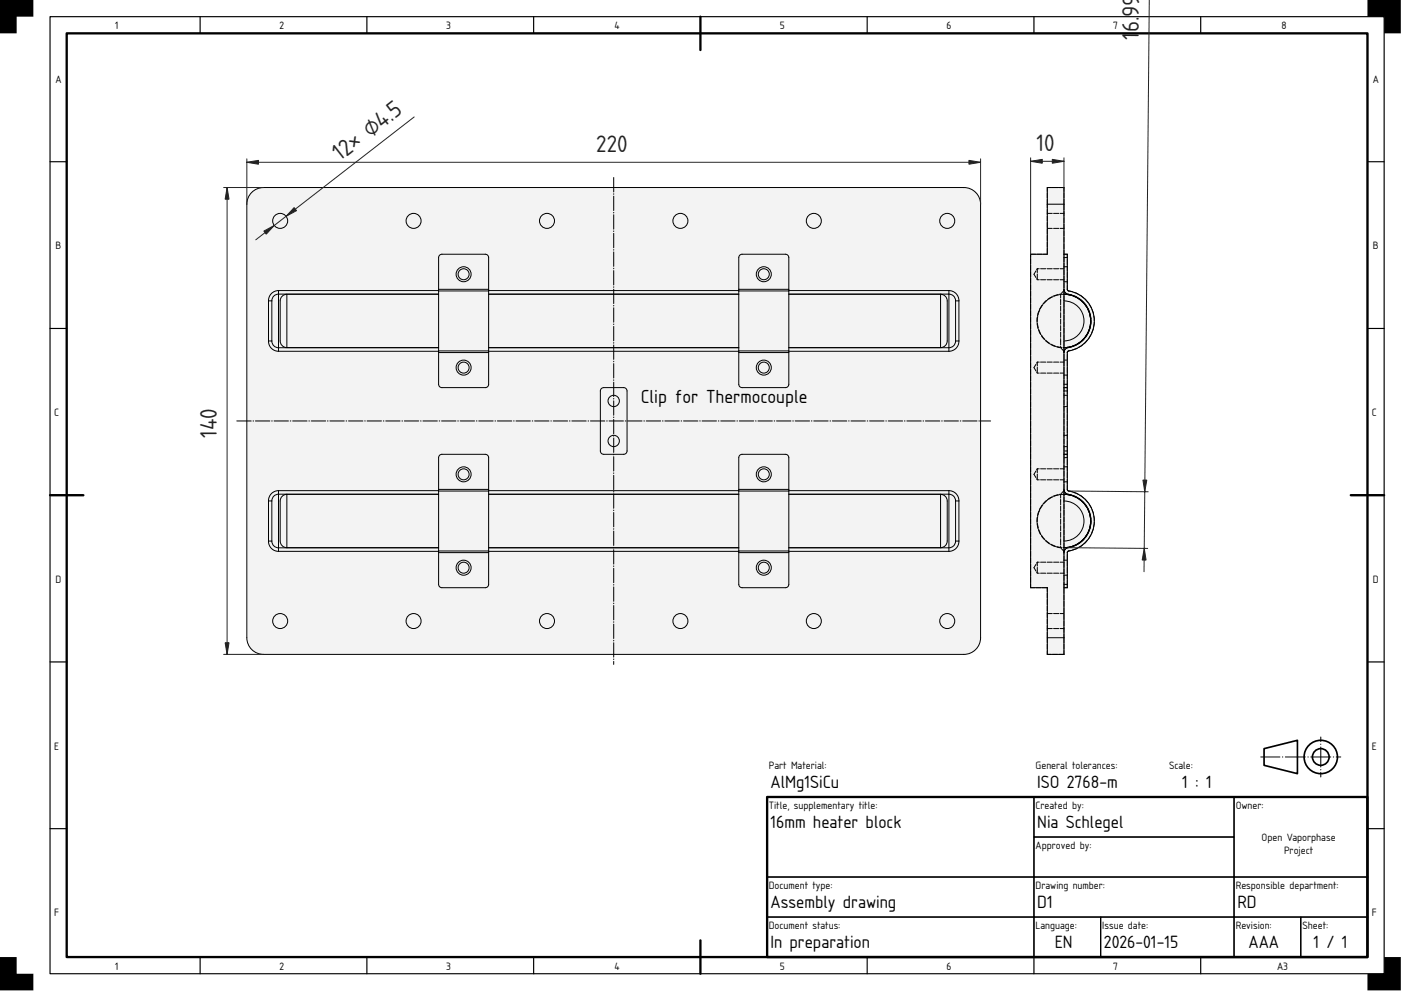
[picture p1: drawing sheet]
<svg xmlns="http://www.w3.org/2000/svg" width="420mm" height="297mm" viewBox="0 0 420 297" stroke-linecap="round" stroke-linejoin="round" font-family="sans-serif">
<path d="M20 10h389.8v276.9h-389.8zM209.9 5v10M15 148.4h10M404.8 148.4h10M229.9 238.9h179.9v48h-179.9zM209.9 281.9v10" fill="none" stroke="#000" stroke-width=".7"/>
<g fill="none" stroke="#000" stroke-width=".35">
<path d="M15 5h399.8v286.9h-399.8zM60 5v5M109.9 5v5M159.9 5v5M259.9 5v5M309.9 5v5M359.8 5v5M15 48.5h5M409.8 48.5h5M15 98.5h5M409.8 98.5h5M15 198.4h5"/>
<path d="M409.8 198.4h5M229.9 238.9h80v24h-80zM309.9 238.9h59.9v12h-59.9zM369.8 238.9h40v24h-40zM15 248.4h5M309.9 250.9h59.9v12h-59.9zM409.8 248.4h5M229.9 262.9h80v12h-80zM229.9 274.9h80v12h-80zM309.9 262.9h59.9v12h-59.9zM309.9 274.9h19.9v12h-19.9zM329.8 274.9h40v12h-40z"/>
<path d="M369.8 274.9h20v12h-20zM369.8 262.9h40v12h-40zM389.8 274.9h20v12h-20zM60 286.9v5M109.9 286.9v5M159.9 286.9v5M259.9 286.9v5M309.9 286.9v5M359.8 286.9v5"/>
</g>
<path d="M0 0h10v5h-5v5h-5zM409.8 0h10v10h-5v-5h-5zM0 286.9h5v5h5v5h-10zM414.8 286.9h5v10h-10v-5h5z" fill="#000"/>
<g fill="none" stroke="#000" stroke-width=".5">
<path d="M378.8 224.4l10-2.5v10l-10-2.5z"/>
<circle cx="395.8" cy="226.9" r="5"/>
<circle cx="395.8" cy="226.9" r="2.5"/>
</g>
<path d="M377.8 226.9h24" fill="none" stroke="#000" stroke-width=".3" stroke-dasharray="6 .7 .1 .7" stroke-dashoffset=".2"/>
<path d="M395.8 232.9v-12" fill="none" stroke="#000" stroke-width=".3" stroke-dasharray="6 .7 .1 .7" stroke-dashoffset="4.6"/>
<path d="M59 126.2h.1" fill="none" stroke="#000" stroke-width=".3"/>
<g fill="#f1f3f5">
<path d="M75.7 57.4a5 5 0 0 1 3.3-1.2h209.9a5 5 0 0 1 5 5v129.9a5 5 0 0 1-5 5h-209.9a5 5 0 0 1-5-5v-129.9a5 5 0 0 1 1.7-3.8z" fill-rule="evenodd"/>
<path d="M81.3 147.9l.8-.5 1.4-.3h47.9v-9.9a1 1 0 0 1 1-1h13a1 1 0 0 1 1 1v9.9h75v-9.9a1 1 0 0 1 1-1h13a1 1 0 0 1 1 1v9.9h48a3 3 0 0 1 3 3.1v12a3 3 0 0 1-3 3.1h-48v9.9a1 1 0 0 1-1 1h-13a1 1 0 0 1-1-1v-9.9h-75v9.9a1 1 0 0 1-1 1h-13a1 1 0 0 1-1-1v-9.9h-47.9a3 3 0 0 1-3-3.1v-12.1l.3-1.4z" fill-rule="evenodd"/>
<path d="M81.3 88l.8-.6 1.4-.3h47.9v-9.9a1 1 0 0 1 1-1h13a1 1 0 0 1 1 1v9.9h75v-9.9a1 1 0 0 1 1-1h13a1 1 0 0 1 1 1v9.9h48a3 3 0 0 1 3 3.1v12a3 3 0 0 1-3 3.1h-48v9.9a1 1 0 0 1-1 1h-13a1 1 0 0 1-1-1v-9.9h-75v9.9a1 1 0 0 1-1 1h-13a1 1 0 0 1-1-1v-9.9h-47.9a3 3 0 0 1-3-3.1v-12.1l.3-1.4z" fill-rule="evenodd"/>
<path d="M146.4 88.2h75v16h-75z" fill-rule="evenodd"/>
<path d="M146.4 148.2h75v16h-75z" fill-rule="evenodd"/>
<path d="M86 148.2h45.4v16h-45.4z" fill-rule="evenodd"/>
<path d="M86 88.2h45.4v16h-45.4z" fill-rule="evenodd"/>
<path d="M236.4 148.2h45.5v16h-45.5z" fill-rule="evenodd"/>
<path d="M236.4 88.2h45.5v16h-45.5z" fill-rule="evenodd"/>
<path d="M221.4 87.2h15v18h-15z" fill-rule="evenodd"/>
<path d="M221.4 147.2h15v17.9h-15z" fill-rule="evenodd"/>
<path d="M131.4 87.2h15v18h-15z" fill-rule="evenodd"/>
<path d="M131.4 147.2h15v17.9h-15z" fill-rule="evenodd"/>
<path d="M180.2 116.5l.7-.3h6a1 1 0 0 1 1 1v18a1 1 0 0 1-1 1h-6a1 1 0 0 1-1-1v-18z" fill-rule="evenodd"/>
<path d="M131.4 165.6h15v9.6a1 1 0 0 1-1 1h-13a1 1 0 0 1-1-1z" fill-rule="evenodd"/>
<path d="M131.7 136.5l.7-.3h13a1 1 0 0 1 1 1v9.5h-15v-9.5z" fill-rule="evenodd"/>
<path d="M221.7 136.5l.7-.3h13a1 1 0 0 1 1 1v9.5h-15v-9.5z" fill-rule="evenodd"/>
<path d="M131.4 105.7h15v9.5a1 1 0 0 1-1 1h-13a1 1 0 0 1-1-1z" fill-rule="evenodd"/>
<path d="M221.4 105.7h15v9.5a1 1 0 0 1-1 1h-13a1 1 0 0 1-1-1z" fill-rule="evenodd"/>
<path d="M221.7 76.5l.7-.3h13a1 1 0 0 1 1 1v9.5h-15v-9.5z" fill-rule="evenodd"/>
<path d="M221.4 165.6h15v9.6a1 1 0 0 1-1 1h-13a1 1 0 0 1-1-1z" fill-rule="evenodd"/>
<path d="M131.7 76.5l.7-.3h13a1 1 0 0 1 1 1v9.5h-15v-9.5z" fill-rule="evenodd"/>
<path d="M146.4 104.2h75v1.1h-75z" fill-rule="evenodd"/>
<path d="M146.4 87.1h75v1.1h-75z" fill-rule="evenodd"/>
<path d="M146.4 147.1h75v1h-75z" fill-rule="evenodd"/>
<path d="M146.4 164.2h75v1.1h-75z" fill-rule="evenodd"/>
<path d="M83.5 147.1h47.9v1h-47.9z" fill-rule="evenodd"/>
<path d="M83.5 164.2h47.9v1.1h-47.9z" fill-rule="evenodd"/>
<path d="M236.4 147.1h48v1h-48z" fill-rule="evenodd"/>
<path d="M83.5 104.2h47.9v1.1h-47.9z" fill-rule="evenodd"/>
<path d="M83.5 87.1h47.9v1.1h-47.9z" fill-rule="evenodd"/>
<path d="M236.4 164.2h48v1.1h-48z" fill-rule="evenodd"/>
<path d="M236.4 87.1h48v1.1h-48z" fill-rule="evenodd"/>
<path d="M236.4 104.2h48v1.1h-48z" fill-rule="evenodd"/>
<path d="M82.1 88.7l1.4-.5v16a2.01 2.01 0 0 1-2-2v-12.1z" fill-rule="evenodd"/>
<path d="M284.4 88.2a2.01 2.01 0 0 1 2 2v12a2.01 2.01 0 0 1-2 2z" fill-rule="evenodd"/>
<path d="M284.4 148.1a2.01 2.01 0 0 1 2 2.1v12a2.01 2.01 0 0 1-2 2z" fill-rule="evenodd"/>
<path d="M82.1 148.7l1.4-.6v16.1a2.01 2.01 0 0 1-2-2v-12.1z" fill-rule="evenodd"/>
<path d="M84.5 148.8l1.5-.6v16a2 2 0 0 1-2-2v-12z" fill-rule="evenodd"/>
<path d="M281.9 148.2a2 2 0 0 1 2 2v12a2 2 0 0 1-2 2z" fill-rule="evenodd"/>
<path d="M281.9 88.2a2 2 0 0 1 2 2v12a2 2 0 0 1-2 2z" fill-rule="evenodd"/>
<path d="M84.5 88.8l1.5-.6v16a2 2 0 0 1-2-2v-12z" fill-rule="evenodd"/>
<path d="M83.5 148.1h47.9l-45.4 .1a2 2 0 0 0-2 2v12a2 2 0 0 0 2 2h45.4h-47.9z" fill-rule="evenodd"/>
<path d="M83.5 88.2h47.9h-45.4a2 2 0 0 0-2 2v12a2 2 0 0 0 2 2h45.4h-47.9z" fill-rule="evenodd"/>
<path d="M236.4 148.1h48v16.1h-48h45.5a2 2 0 0 0 2-2v-12a2 2 0 0 0-2-2z" fill-rule="evenodd"/>
<path d="M236.4 88.2h48v16h-48h45.5a2 2 0 0 0 2-2v-12a2 2 0 0 0-2-2z" fill-rule="evenodd"/>
<path d="M286.4 90.2h1v12h-1z" fill-rule="evenodd"/>
<path d="M80.5 90.2h1v12h-1z" fill-rule="evenodd"/>
<path d="M286.4 150.2h1v12h-1z" fill-rule="evenodd"/>
<path d="M80.5 150.2h1v12h-1z" fill-rule="evenodd"/>
<path d="M131.4 86.7h15v.5h-15z" fill-rule="evenodd"/>
<path d="M131.4 105.2h15v.5h-15z" fill-rule="evenodd"/>
<path d="M221.4 146.7h15v.5h-15z" fill-rule="evenodd"/>
<path d="M221.4 86.7h15v.5h-15z" fill-rule="evenodd"/>
<path d="M131.4 146.7h15v.5h-15z" fill-rule="evenodd"/>
<path d="M131.4 165.1h15v.5h-15z" fill-rule="evenodd"/>
<path d="M221.4 165.1h15v.5h-15z" fill-rule="evenodd"/>
<path d="M221.4 105.2h15v.5h-15z" fill-rule="evenodd"/>
<path d="M81.3 147.9l.8-.5 1.4-.3v1a2.01 2.01 0 0 0-2 2.1h-1l.1-1.1z" fill-rule="evenodd"/>
<path d="M284.4 87.1a3 3 0 0 1 3 3.1h-1a2.01 2.01 0 0 0-2-2z" fill-rule="evenodd"/>
<path d="M80.5 162.2h1a2.01 2.01 0 0 0 2 2v1.1a3 3 0 0 1-3-3.1z" fill-rule="evenodd"/>
<path d="M81.3 88l.8-.6 1.4-.3v1.1a2.01 2.01 0 0 0-2 2h-1l.1-1z" fill-rule="evenodd"/>
<path d="M286.4 162.2h1a3 3 0 0 1-3 3.1v-1.1a2.01 2.01 0 0 0 2-2z" fill-rule="evenodd"/>
<path d="M284.4 147.1a3 3 0 0 1 3 3.1h-1a2.01 2.01 0 0 0-2-2.1z" fill-rule="evenodd"/>
<path d="M286.4 102.2h1a3 3 0 0 1-3 3.1v-1.1a2.01 2.01 0 0 0 2-2z" fill-rule="evenodd"/>
<path d="M80.5 102.2h1a2.01 2.01 0 0 0 2 2v1.1a3 3 0 0 1-3-3.1z" fill-rule="evenodd"/>
<circle cx="84" cy="66.2" r="2.25"/>
<circle cx="84" cy="186.2" r="2.25"/>
<circle cx="138.9" cy="82.2" r="2.25"/>
<circle cx="138.9" cy="170.2" r="2.25"/>
<circle cx="123.9" cy="186.2" r="2.25"/>
<circle cx="243.9" cy="186.2" r="2.25"/>
<circle cx="163.9" cy="186.2" r="2.25"/>
<circle cx="228.9" cy="82.2" r="2.25"/>
<circle cx="243.9" cy="66.2" r="2.25"/>
<circle cx="123.9" cy="66.2" r="2.25"/>
<circle cx="138.9" cy="142.2" r="2.25"/>
<circle cx="203.9" cy="186.2" r="2.25"/>
<circle cx="283.9" cy="186.2" r="2.25"/>
<circle cx="138.9" cy="110.2" r="2.25"/>
<circle cx="203.9" cy="66.2" r="2.25"/>
<circle cx="163.9" cy="66.2" r="2.25"/>
<circle cx="228.9" cy="110.2" r="2.25"/>
<circle cx="283.9" cy="66.2" r="2.25"/>
<circle cx="228.9" cy="142.2" r="2.25"/>
<circle cx="228.9" cy="170.2" r="2.25"/>
<circle cx="183.9" cy="132.2" r="1.7"/>
<circle cx="183.9" cy="120.2" r="1.7"/>
<circle cx="138.9" cy="82.2" r="1.65"/>
<circle cx="138.9" cy="170.2" r="1.65"/>
<circle cx="228.9" cy="82.2" r="1.65"/>
<circle cx="228.9" cy="170.2" r="1.65"/>
<circle cx="138.9" cy="142.2" r="1.65"/>
<circle cx="228.9" cy="142.2" r="1.65"/>
<circle cx="228.9" cy="110.2" r="1.65"/>
<circle cx="138.9" cy="110.2" r="1.65"/>
</g>
<path d="M146.4 88.2h75M146.4 104.2h75M146.4 148.1h75M146.4 164.2h75" fill="none" stroke="#f1f3f5" stroke-width=".3"/>
<g fill="none" stroke="#000" stroke-width=".3">
<path d="M75.1 58a5 5 0 0 1 3.9-1.8h209.9a5 5 0 0 1 5 5v129.9a5 5 0 0 1-5 5h-209.9a5 5 0 0 1-5-5v-129.9a5 5 0 0 1 1.1-3.2zM131.7 76.5l.7-.3h13a1 1 0 0 1 1 1v38a1 1 0 0 1-1 1h-13a1 1 0 0 1-1-1v-38zM221.7 76.5l.7-.3h13a1 1 0 0 1 1 1v38a1 1 0 0 1-1 1h-13a1 1 0 0 1-1-1v-38zM80.5 90.2v12M80.5 90.2h1M81.5 90.2v12M83.5 87.1a3 3 0 0 0-3 3.1M83.5 87.1h47.9M83.5 87.1v18.2M84.5 88.8l1.5-.6v16a2 2 0 0 1-2-2v-12zM131.4 88.2h-47.9a2.01 2.01 0 0 0-2 2M131.4 87.2h15"/>
<path d="M131.4 86.7h15M146.4 88.2h75M146.4 87.1h75M221.4 87.2h15M221.4 86.7h15M236.4 88.2h48a2.01 2.01 0 0 1 2 2M236.4 87.1h48M281.9 88.2a2 2 0 0 1 2 2v12a2 2 0 0 1-2 2zM284.4 87.1a3 3 0 0 1 3 3.1M284.4 87.1v18.2M286.4 90.2v12M286.4 90.2h1"/>
<path d="M287.4 90.2v12M80.5 102.2a3 3 0 0 0 3 3.1M80.5 102.2h1M81.5 102.2a2.01 2.01 0 0 0 2 2h47.9M83.5 105.3h47.9M131.4 105.7h15M131.4 105.2h15M146.4 105.3h75M146.4 104.2h75M180.2 116.5l.7-.3h6a1 1 0 0 1 1 1v18a1 1 0 0 1-1 1h-6a1 1 0 0 1-1-1v-18zM221.4 105.7h15M221.4 105.2h15"/>
<path d="M236.4 105.3h48M286.4 102.2a2.01 2.01 0 0 1-2 2h-48M286.4 102.2h1M287.4 102.2a3 3 0 0 1-3 3.1M131.7 136.5l.7-.3h13a1 1 0 0 1 1 1v38a1 1 0 0 1-1 1h-13a1 1 0 0 1-1-1v-38zM221.7 136.5l.7-.3h13a1 1 0 0 1 1 1v38a1 1 0 0 1-1 1h-13a1 1 0 0 1-1-1v-38zM80.5 150.2v12M80.5 150.2h1M81.5 150.2v12M83.5 147.1a3 3 0 0 0-3 3.1M83.5 147.1h47.9M83.5 147.1v18.2"/>
<path d="M86 148.2a2 2 0 0 0-2 2v12a2 2 0 0 0 2 2M86 148.2h45.4M86 148.2v16M131.4 148.1h-47.9a2.01 2.01 0 0 0-2 2.1M131.4 147.2h15M131.4 146.7h15M146.4 147.1h75M146.4 148.1h75M146.4 148.2h75M221.4 147.2h15M221.4 146.7h15M236.4 148.1h48a2.01 2.01 0 0 1 2 2.1"/>
<path d="M236.4 147.1h48M236.4 148.2h45.5M281.9 148.2a2 2 0 0 1 2 2v12a2 2 0 0 1-2 2M281.9 148.2v16M284.4 147.1a3 3 0 0 1 3 3.1M284.4 147.1v18.2M286.4 150.2v12M286.4 150.2h1M287.4 150.2v12M80.5 162.2a3 3 0 0 0 3 3.1M80.5 162.2h1M81.5 162.2a2.01 2.01 0 0 0 2 2h47.9"/>
<path d="M83.5 165.3h47.9M86 164.2h45.4M131.4 165.6h15M131.4 165.1h15M146.4 165.3h75M146.4 164.2h75M221.4 165.6h15M221.4 165.1h15M236.4 165.3h48M236.4 164.2h45.5M286.4 162.2a2.01 2.01 0 0 1-2 2h-48M286.4 162.2h1"/>
<path d="M287.4 162.2a3 3 0 0 1-3 3.1"/>
<circle cx="84" cy="66.2" r="2.25"/>
<circle cx="123.9" cy="66.2" r="2.25"/>
<circle cx="163.9" cy="66.2" r="2.25"/>
<circle cx="203.9" cy="66.2" r="2.25"/>
<circle cx="243.9" cy="66.2" r="2.25"/>
<circle cx="283.9" cy="66.2" r="2.25"/>
<circle cx="138.9" cy="82.2" r="2.25"/>
<circle cx="138.9" cy="82.2" r="1.65"/>
<circle cx="228.9" cy="82.2" r="2.25"/>
<circle cx="228.9" cy="82.2" r="1.65"/>
<circle cx="138.9" cy="110.2" r="2.25"/>
<circle cx="138.9" cy="110.2" r="1.65"/>
<circle cx="228.9" cy="110.2" r="2.25"/>
<circle cx="228.9" cy="110.2" r="1.65"/>
<circle cx="183.9" cy="120.2" r="1.7"/>
<circle cx="183.9" cy="132.2" r="1.7"/>
<circle cx="138.9" cy="142.2" r="2.25"/>
<circle cx="138.9" cy="142.2" r="1.65"/>
<circle cx="228.9" cy="142.2" r="2.25"/>
<circle cx="228.9" cy="142.2" r="1.65"/>
<circle cx="138.9" cy="170.2" r="2.25"/>
<circle cx="138.9" cy="170.2" r="1.65"/>
<circle cx="228.9" cy="170.2" r="2.25"/>
<circle cx="228.9" cy="170.2" r="1.65"/>
<circle cx="84" cy="186.2" r="2.25"/>
<circle cx="123.9" cy="186.2" r="2.25"/>
<circle cx="163.9" cy="186.2" r="2.25"/>
<circle cx="203.9" cy="186.2" r="2.25"/>
<circle cx="243.9" cy="186.2" r="2.25"/>
<circle cx="283.9" cy="186.2" r="2.25"/>
</g>
<path d="M183.9 53.2v145.9M71 126.2h225.9" fill="none" stroke="#000" stroke-width=".3" stroke-dasharray="4.3 .5 .2 .5"/>
<path d="M124.1 35l-47.4 36.9M67 56.2h12M68.1 56.2v139.9M74 48.6h219.9M74 47.6v13.6M293.9 47.6v13.6M67 196.1h12" fill="none" stroke="#212529" stroke-width=".3"/>
<g fill="#212529" stroke="#212529" stroke-width=".3">
<path d="M68.1 56.2l.5 3.5h-1.1z"/>
<path d="M67.5 192.6h1.1l-.5 3.5z"/>
<path d="M290.4 48.1l3.5 .5-3.5 .6z"/>
<path d="M74 48.6l3.5-.5v1.1z"/>
<path d="M88.1 62.2l.8 .9-3.2 1.7z"/>
<path d="M79.1 69.3l3.1-1.7-2.4 2.6z"/>
</g>
<g fill="#f1f3f5">
<path d="M313.9 56.2h5v20h1v10.5l.2 .4a9.2 9.2 0 0 1 7.9 9.1 9.2 9.2 0 0 1-7.9 9.1l-.2 .4v41l.2 .4a9.2 9.2 0 0 1 7.9 9.1 9.2 9.2 0 0 1-7.9 9l-.2 .4v10.6h-1v19.9h-5v-19.9h-5v-100h5z" fill-rule="evenodd"/>
<path d="M313.9 61.2h5v129.9h-5v-14.9h-5v-100h5z" fill-rule="evenodd"/>
<path d="M318.9 150.2a6 6 0 0 1 6 6 6 6 0 0 1-6 6z" fill-rule="evenodd"/>
<path d="M318.9 90.2a6 6 0 0 1 6 6 6 6 0 0 1-6 6z" fill-rule="evenodd"/>
<path d="M318.9 77.2h1v9.5l.2 .4a9.2 9.2 0 0 1 7.9 9.1 9.2 9.2 0 0 1-7.9 9.1l-.2 .4v9.5h-1v-9.5a1.95 1.95 0 0 1 2.3-1.7 8.1 8.1 0 0 0 5.7-8.6 8.1 8.1 0 0 0-7.2-7.3 1.5 1.5 0 0 1-.8-1.4z" fill-rule="evenodd"/>
<path d="M318.9 137.2h1v9.5l.2 .4a9.2 9.2 0 0 1 7.9 9.1 9.2 9.2 0 0 1-7.9 9l-.2 .4v9.6h-1v-9.6a1.95 1.95 0 0 1 2.3-1.7 8.1 8.1 0 0 0 5.7-8.5 8.1 8.1 0 0 0-7.2-7.4 1.5 1.5 0 0 1-.8-1.3z" fill-rule="evenodd"/>
<path d="M318.9 88.2a8 8 0 0 1 8 8 8 8 0 0 1-8 8v-2a6 6 0 0 0 6-6 6 6 0 0 0-6-6z" fill-rule="evenodd"/>
<path d="M318.9 148.2a8 8 0 0 1 8 8 8 8 0 0 1-8 8v-2a6 6 0 0 0 6-6 6 6 0 0 0-6-6z" fill-rule="evenodd"/>
<path d="M313.9 191.1h5v5h-5z" fill-rule="evenodd"/>
<path d="M313.9 56.2h5v5h-5z" fill-rule="evenodd"/>
<path d="M318.9 117.2h1v18h-1z" fill-rule="evenodd"/>
<path d="M318.9 146.7a1.95 1.95 0 0 0 2.3 1.7 8.1 8.1 0 0 1 5.7 8.5 8.1 8.1 0 0 1-7.2 7.4 1.5 1.5 0 0 0-.8 1.3v-1.4a8 8 0 0 0 8-8 8 8 0 0 0-8-8z" fill-rule="evenodd"/>
<path d="M318.9 86.7a1.95 1.95 0 0 0 2.3 1.7 8.1 8.1 0 0 1 5.7 8.6 8.1 8.1 0 0 1-7.2 7.3 1.5 1.5 0 0 0-.8 1.4v-1.5a8 8 0 0 0 8-8 8 8 0 0 0-8-8z" fill-rule="evenodd"/>
<path d="M318.9 175.2h1v1h-1z" fill-rule="evenodd"/>
<path d="M318.9 115.2h1v1h-1z" fill-rule="evenodd"/>
<path d="M318.9 76.2h1v1h-1z" fill-rule="evenodd"/>
<path d="M318.9 116.2h1v1h-1z" fill-rule="evenodd"/>
<path d="M318.9 136.2h1v1h-1z" fill-rule="evenodd"/>
<path d="M318.9 135.2h1v1h-1z" fill-rule="evenodd"/>
</g>
<g fill="none" stroke="#000" stroke-width=".3">
<path d="M313.9 56.2h5v139.9h-5v-19.9h-5v-100h5zM313.9 61.2h5M318.9 76.2h1v10.5l.2 .4a9.2 9.2 0 0 1 7.9 9.1 9.2 9.2 0 0 1-7.9 9.1l-.2 .4v41l.2 .4a9.2 9.2 0 0 1 7.9 9.1 9.2 9.2 0 0 1-7.9 9l-.2 .4v10.6h-1M318.9 77.2h1M318.9 88.2a8 8 0 0 1 8 8 8 8 0 0 1-8 8M318.9 86.7a1.95 1.95 0 0 0 2.3 1.7 8.1 8.1 0 0 1 5.7 8.6 8.1 8.1 0 0 1-7.2 7.3 1.5 1.5 0 0 0-.8 1.4M318.9 90.2a6 6 0 0 1 6 6 6 6 0 0 1-6 6M318.9 116.2h1M318.9 115.2h1M318.9 117.2h1M318.9 136.2h1M318.9 137.2h1"/>
<path d="M318.9 135.2h1M318.9 148.2a8 8 0 0 1 8 8 8 8 0 0 1-8 8M318.9 146.7a1.95 1.95 0 0 0 2.3 1.7 8.1 8.1 0 0 1 5.7 8.5 8.1 8.1 0 0 1-7.2 7.4 1.5 1.5 0 0 0-.8 1.3M318.9 150.2a6 6 0 0 1 6 6 6 6 0 0 1-6 6M318.9 175.2h1M313.9 191.1h5"/>
</g>
<g fill="none" stroke="#000" stroke-width=".3" stroke-dasharray="1.6 .4" stroke-dashoffset=".4">
<path d="M313.9 56.2h5M313.9 56.2v5M318.9 56.2v5M313.9 76.2h-5M313.9 61.2v15M318.9 76.2h1M318.9 64h-5M318.9 68.5h-5M319.9 77.2v-1M319.9 80h-1M309.9 82.2l1 1.6M309.9 82.2l1-1.6"/>
<path d="M310.9 80.6v3.2M317.9 90.2v12M317.9 88.2v2M318.9 87.1l-1 1.1M318.9 80.6h-8M318.9 83.8h-8M319.9 86.7v-9.5M319.9 84.4h-1M320.1 88.2a8.1 8.1 0 0 1 6.9 8 8.1 8.1 0 0 1-6.9 8M320.1 88.2a1.5 1.5 0 0 1-1.2-1.5M320.3 87.2a9.1 9.1 0 0 1 7.7 9 9.1 9.1 0 0 1-7.7 9M320.3 87.2l-.4-.5"/>
<path d="M309.9 110.2l1 1.6M309.9 110.2l1-1.7M310.9 108.5v3.3M317.9 102.2v2M317.9 104.2a8.1 8.1 0 0 1-7.1-8 8.1 8.1 0 0 1 7.1-8M318.9 116.2h1M318.9 105.7a1.5 1.5 0 0 1 1.2-1.5M318.9 105.3l-1-1.1M318.9 108.5h-8M318.9 111.8h-8M319.9 116.2v-1M319.9 115.2v-9.5"/>
<path d="M319.9 105.7l.4-.5M319.9 107.9h-1M319.9 117.2v-1M319.9 112.4h-1M319.9 118.5h-1M318.9 136.2h1M319.9 137.2v-1M319.9 139.9h-1M319.9 136.2v-1M319.9 135.2v-18M319.9 130.5h-1M319.9 133.9h-1"/>
<path d="M319.9 121.9h-1M309.9 142.2l1 1.6M309.9 142.2l1-1.7M310.9 140.5v3.3M317.9 150.2v12M317.9 148.1v2.1M318.9 147.1l-1 1M318.9 140.5h-8M318.9 143.8h-8M319.9 146.7v-9.5M319.9 144.4h-1M320.1 148.2a8.1 8.1 0 0 1 6.9 8 8.1 8.1 0 0 1-6.9 8"/>
<path d="M320.1 148.2a1.5 1.5 0 0 1-1.2-1.5M320.3 147.2a9.1 9.1 0 0 1 7.7 9 9.1 9.1 0 0 1-7.7 8.9M320.3 147.2l-.4-.5M308.9 176.2h5M308.9 176.2v-100M309.9 170.2l1 1.6M309.9 170.2l1-1.7M310.9 168.5v3.3M313.9 176.2v14.9M317.9 162.2v2M317.9 164.2a8.1 8.1 0 0 1-7.1-8 8.1 8.1 0 0 1 7.1-8.1M318.9 165.3l-1-1.1"/>
<path d="M318.9 176.2h1M318.9 165.6a1.5 1.5 0 0 1 1.2-1.4M318.9 168.5h-8M318.9 171.8h-8M319.9 176.2v-1M319.9 175.2v-9.6M319.9 165.6l.4-.5M319.9 167.9h-1M319.9 172.4h-1M313.9 196.1h5M313.9 196.1v-5M318.9 196.1v-5"/>
<path d="M318.9 191.1v-129.9M318.9 183.9h-5M318.9 188.4h-5"/>
<circle cx="318.9" cy="96.2" r="8"/>
<circle cx="318.9" cy="156.2" r="8"/>
</g>
<path d="M344.4 -.1l-1.6 171.5M308.9 48.3h10M308.9 47.3v28.9M318.9 47.3v8.9M320.3 147.2l23.8 .2M320.1 164.2l23.9 .2" fill="none" stroke="#212529" stroke-width=".3"/>
<g fill="#212529" stroke="#212529" stroke-width=".3">
<path d="M342.5 143.9h1.2l-.6 3.5z"/>
<path d="M342.9 164.4l.6 3.5h-1.2z"/>
<path d="M315.4 47.8l3.5 .5-3.5 .6z"/>
<path d="M308.9 48.3l3.5-.5v1.1z"/>
</g>
<g font-size="6.7" fill="#212529">
<text x="341.3" y="12" transform="rotate(-89 341.3 12)">16.99</text>
<text x="178.7" y="45.6">220</text>
<text x="310.6" y="45.3">10</text>
<text x="102" y="48.4" transform="rotate(-38 102 48.4)">12× ⌀4.5</text>
<text x="65" y="131.2" transform="rotate(-90 65 131.2)">140</text>
</g>
<text font-size="5.3" x="192" y="120.7">Clip for Thermocouple</text>
<g font-size="5">
<text x="230.9" y="236.1">AlMg1SiCu</text>
<text x="310.9" y="236.1">ISO 2768-m</text>
<text x="354.3" y="236.1">1 : 1</text>
<text x="230.9" y="248.1">16mm heater block</text>
<text x="310.9" y="248.1">Nia Schlegel</text>
<text x="230.9" y="272.1">Assembly drawing</text>
<text x="310.9" y="272.1">D1</text>
<text x="370.8" y="272.1">RD</text>
<text x="230.9" y="284.1">In preparation</text>
<text x="316.1" y="284.1">EN</text>
<text x="330.8" y="284.1">2026-01-15</text>
<text x="374.2" y="284.1">AAA</text>
<text x="393.6" y="284.1">1 / 1</text>
</g>
<g font-size="3">
<text x="34.5" y="8.8">1</text>
<text x="83.8" y="8.8">2</text>
<text x="133.7" y="8.8">3</text>
<text x="184.1" y="8.8">4</text>
<text x="233.7" y="8.8">5</text>
<text x="283.6" y="8.8">6</text>
<text x="333.6" y="8.8">7</text>
<text x="384.1" y="8.8">8</text>
<text x="16.6" y="24.8">A</text>
<text x="411.4" y="24.8">A</text>
<text x="16.6" y="74.8">B</text>
<text x="411.5" y="74.8">B</text>
<text x="16.3" y="124.7">C</text>
<text x="411.1" y="124.7">C</text>
<text x="16.6" y="174.7">D</text>
<text x="411.4" y="174.7">D</text>
<text x="16.3" y="224.7">E</text>
<text x="411.1" y="224.7">E</text>
<text x="230.4" y="230.5">Part Material:</text>
<text x="310.4" y="230.5">General tolerances:</text>
<text x="350.3" y="230.5">Scale:</text>
<text x="230.4" y="242.5">Title, supplementary title:</text>
<text x="310.4" y="242.5">Created by:</text>
<text x="370.3" y="242.5">Owner:</text>
<text x="378.1" y="252">Open Vaporphase</text>
<text x="310.4" y="254.5">Approved by:</text>
<text x="384.8" y="256">Project</text>
<text x="230.4" y="266.5">Document type:</text>
<text x="310.4" y="266.5">Drawing number:</text>
<text x="370.3" y="266.5">Responsible department:</text>
<text x="16.3" y="274.7">F</text>
<text x="411.1" y="274.7">F</text>
<text x="230.4" y="278.5">Document status:</text>
<text x="310.4" y="278.5">Language:</text>
<text x="330.3" y="278.5">Issue date:</text>
<text x="370.3" y="278.5">Revision:</text>
<text x="390.3" y="278.5">Sheet:</text>
<text x="34.5" y="290.7">1</text>
<text x="83.8" y="290.7">2</text>
<text x="133.7" y="290.7">3</text>
<text x="184.1" y="290.7">4</text>
<text x="233.7" y="290.7">5</text>
<text x="283.6" y="290.7">6</text>
<text x="333.6" y="290.7">7</text>
<text x="382.7" y="290.7">A3</text>
</g>
</svg>
